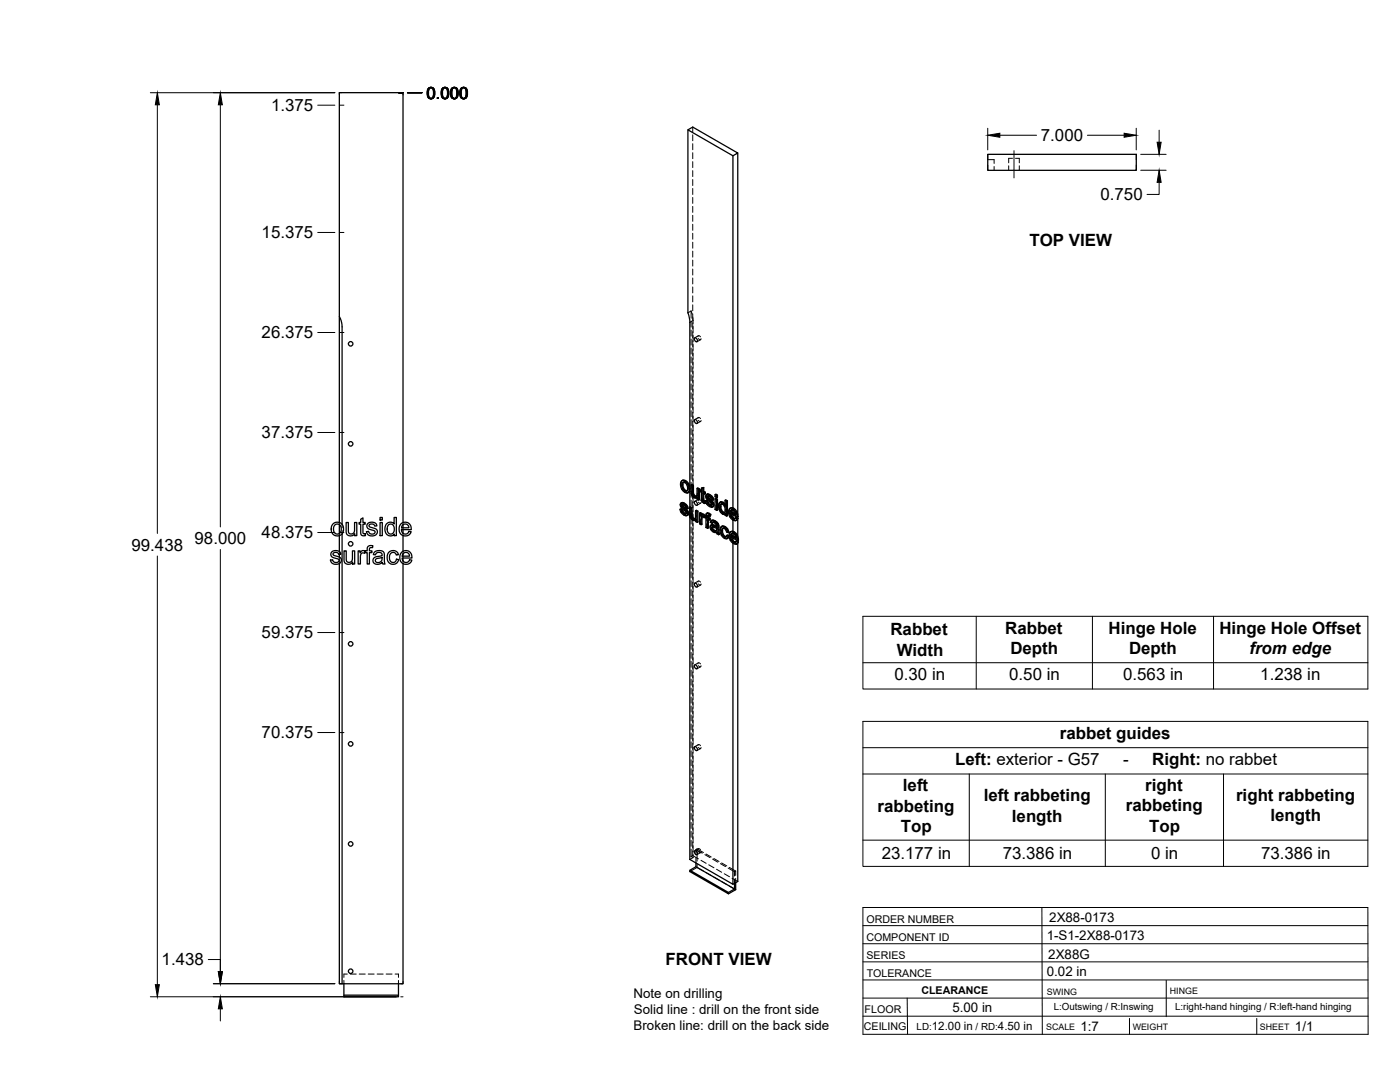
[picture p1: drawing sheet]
<svg xmlns="http://www.w3.org/2000/svg" width="559mm" height="432mm" viewBox="0 0 559 432" stroke-linecap="round" stroke-linejoin="round" font-family="sans-serif">
<!-- layer: Visible -->
<g fill="none" stroke="#000" stroke-width=".51">
<path d="M274.6 51.8l17.9 10.4v140.5M292.5 62.2l2-1.1-18-10.4-1.9 1.1v73l.8 3.9-.1 65.4M294.5 61.1v144.1M394.3 61.6h59.2v6.4h-59.2zM135.4 126.3v82.2M277.3 134.8a.93 .93 0 0 1 .9 .6 .93 .93 0 0 1-.2 1l-.8-.8zM277.3 167.4a.93 .93 0 0 1 .9 .6 .93 .93 0 0 1-.2 1l-.8-.8zM272.2 191.8l.6-.2 .9 .2zM272.2 191.8l-.5 .6-.1 .9 .5 1.9 1.5 1.4 .8 .1 .5-.3M272.3 193.6l.3 1.4M272.6 195l.3-.1 .8 .8-.3 .2zM272.8 192.5l-.2 .9"/>
<path d="M272.9 194.9l-.3-1.5-.3 .1 .2-.8 .5-.2 .9 .6 .5 1.4-.2 1.4h-.8M273.4 192l1 1a1.88 1.88 0 0 1 1 2M273.7 195.7l.5 .2M273.7 191.8l1.2 1.3M274.6 193.3l.5 1.9 .3-.2-.2 1.2M275.1 195.2l-.2 1.2 .3-.2-.6 .5M275.3 195.9v6.5M275.8 193.5l.7 .4 .3-.2v3.2M276.5 193.9v3.1l.3-.1 .3 .6M276.5 197.1l.3 .6 .3-.2 .5 .4M276.8 197.7l.4 .4h.9l-.3 .1M276.8 193.7l-.7-.4-.3 .2v2.9l.3 1.1 .8 1a.97 .97 0 0 0 1.4 .1v.6l.5 .4"/>
<path d="M277.2 198.1l.6 .1M278.2 194.9l.6 .4 .4-.2v4.3l-.4 .2v-4.3M278.3 198.6l-.3 .2M279.2 195.1l-.7-.4-.3 .2v2.6l-.4 .7M280 195.5l-.5 .1v.6l.5 .3v3.3l.9 1h.7l-.1-.7h-.6M280 194.8l.9-.2v1.5M280.6 194.8v1.5l.3-.2 .6 .3M280.6 196.3l.6 .3 .3-.2v.6l-.3 .2v-.6M280.6 199.7l.7 .2M280.7 200l.8 .1M280.9 194.6l-.9 .2v1.1l-.5-.3M280.9 197v2.6"/>
<path d="M281.2 197.2l-.6-.4v2.8l.5 .2M281.6 199.8l.6 .3M282.1 197.3l.7-.1 .6 .2M282.3 198.3l.1 .3 .3-.2 .2 .3M282.4 198.6l.2 .3 .3-.2 1.5 1.4M282.4 197.1l-.4 .3M282.5 197.4h.9l.7 .6M282.5 199.9l-.9-.1 .7 1.6 1.3 .9 .9-.1M282.6 198v.1M282.6 198.9l1.4 1.4 .4-.2 .4 .6M282.7 198.4l-.4-.3 1 .3 .6 1 .6 .2M282.8 197.2l-.9 .3-.2 .9 .3 .7 2 1.9-.2 .7"/>
<path d="M283.1 197.6l.7 .6 .3-.2 .5 .6M283.8 198.2l.5 .6 .3-.2 .2 .9-.3 .1-.2-.8M285.4 199l.3-.1 .7 .3-.4 .2zM285.4 197.4l.3-.2 .7 .4-.4 .2zM285.4 199v4.3l.6 .4M285.4 197.4v.8l.6 .4M286.4 199.2v4.3l-.4 .2v-4.3M286.4 197.6v.8l-.4 .2v-.8M289.4 199.7l.6 .3 .3-.1v5.9l-.3 .2v-6M290.3 199.9l-.6-.4-.3 .2v2.1l-.4-.7M133 209l1.7-.6 1.4 .5 .9 1.2v2.2l-.8 1.1-1.8 .5-1.5-.7-.7-1.6a2.9 2.9 0 0 1 .8-2.6zM133.5 209.6l1.2-.5 .7 .2 .5 .6 .3 1.7-.8 1.4-1.2 .1-.8-.6-.3-1.6z"/>
<path d="M135.4 209.4v3.5M135.4 213.8v6.3M136.5 213.1v179.5M137.3 219.8h.9v3a1.32 1.32 0 0 0 1.3 1.7 1.32 1.32 0 0 0 1.2-1.8v-2.9h.9v5.3h-.8v-.8a1.86 1.86 0 0 1-2.3 .9 1.86 1.86 0 0 1-1.2-2.1zM138.2 208.5h.8l.1 3.8a1.31 1.31 0 0 0 1.7 .7 1.31 1.31 0 0 0 .7-1.7v-2.8h.9v5.3h-.8v-.8a1.86 1.86 0 0 1-2.2 .8 1.86 1.86 0 0 1-1.2-2zM143 219.8h.7v.8a1.28 1.28 0 0 1 2.1-.6l.8-.2v-1.1a1.56 1.56 0 0 1 2.2-.9l-.1 .8a.81 .81 0 0 0-.9 0 .81 .81 0 0 0-.4 .8v.4h1.1v.7h-1.1v4.6h-.8v-4.6h-.8v-.4l-.3 .7-.8-.2-.7 .5-.2 4h-.8zM144 207.2l.9-.5v1.8h.9v.7h-.9v3.4l.2 .4h.7l.1 .8h-1.3l-.6-.7v-3.9h-.7v-.7h.7zM146.7 209l.9-.5 1.4-.1a1.53 1.53 0 0 1 1.4 1.5l-.8 .1a1.17 1.17 0 0 0-1.2-.9 1.17 1.17 0 0 0-1.1 .8l.4 .5 2.1 .5a1.6 1.6 0 0 1 .7 2.1 1.6 1.6 0 0 1-2 .9l-1.5-.4-.7-1.3 .9-.2 .4 .9 .5 .2 1.3-.2a.73 .73 0 0 0 .3-.9 .73 .73 0 0 0-.9-.4l-1.1-.3a1.41 1.41 0 0 1-1-2.3zM151.7 208.5h.9v5.3h-.9zM151.7 206.5h.9v1h-.9zM154.2 209.1l1.2-.7a1.86 1.86 0 0 1 1.9 .7v-2.6h.9v7.3h-.8v-.7a2.17 2.17 0 0 1-2.7 .5 2.17 2.17 0 0 1-1.1-2.5zM155 209.5l1.3-.3 .9 1v2l-.8 .9-1-.1-.7-.9-.1-1.5z"/>
<path d="M160 209.1a2.46 2.46 0 0 1 2.9-.4 2.46 2.46 0 0 1 1.2 2.7h-3.9l.3 1 .8 .7a1.46 1.46 0 0 0 1.9-1l.9 .1-.5 .9-.9 .7h-1.5l-1.2-.6-.7-1.7 .1-1.2zM160.7 209.5l.6-.3h1l.6 .6 .3 .8h-2.9zM160.9 208.5v-171.5h-25.5v89.3l.7 1.6 .4 2.5v78.8M160.9 209.4v1.2M160.9 211.4v1.4M160.9 213.7v6.3M271.4 203.2l.6 .3M271.9 200.7l.7-.1 .6 .2M272 203.5l.4-.2 .2 .9-.3 .1zM272.1 201.7l.7 .4M272.2 202l.2 .3 .4-.2 1.5 1.4M272.2 200.6l-.4 .2"/>
<path d="M272.3 204.3l.7 .6h.8M272.3 200.8h.9l.8 .6M272.4 203.3l-1-.1 .8 1.8 1.2 .7 .9-.1M272.4 202.3l1.5 1.4 .4-.2 .4 .7M272.5 201.4l-.1 .1M272.5 201.8l-.3-.3 1 .3 .5 1 .7 .3M272.6 204.2l.7 .6M272.6 200.6l-.9 .3-.2 .8 .4 .9 1.9 1.8-.2 .7M272.9 201l.7 .6 .4-.2 .5 .7M273 204.9l.6 .2M273.6 201.6l.5 .6 .4-.1 .2 .8-.3 .2-.3-.9M273.7 205.1h-.1"/>
<path d="M273.9 203.7l.4 .6 .4-.1 .1 .7M274.3 204.3l.2 .7 .3-.1-.2 .5M274.5 205l-.2 .6 .3-.2-.4 .4M275.2 202.4l.7 .4 .3-.2v3.2M275.3 206.1v136.9l17.2 9.9v-136.1M275.9 202.8v3.1l.3-.1 .3 .6M275.9 206l.3 .6 .3-.2 .4 .4M276.2 206.6l.4 .4h.9M276.2 202.6l-.7-.4-.3 .2v3l.3 1.2 .8 .8a.97 .97 0 0 0 1.4 .1M276.6 207l.6 .2M277.3 200.1a.93 .93 0 0 1 .9 .5 .93 .93 0 0 1-.2 1.1l-.8-.9zM277.5 207l-.3 .2"/>
<path d="M277.6 203.8l.7 .4 .3-.2v4.3l-.3 .2v-4.3M277.7 207.5v.7l.6 .3M277.7 207.5l-.2 .2M278.6 204l-.7-.4-.3 .2v2.7l-.4 .7M279.2 204.7l.6 .4 .3-.2v.5l.4-.2M279.8 205.1v.6l.7-.5 .4 .1M280 206.4l.2 2.8-.3 .2v-2.2M280.1 204.9l-.6-.3-.3 .1v4.3l.7 .4M280.2 205.3h.7l.6 .4M280.3 206.1v.1M280.6 205.4l.6 .5M281 206.6l-.8-.5-.2 .3 .3-.2-.1 .8"/>
<path d="M281.2 206.4l.6 .4v3.7l.6 .4M281.2 206.4v-.3l-.2 .5M281.2 200.3l.1 .7M281.2 206.5l-.2 .1M282.2 204.9h.9l.6 .4M282.2 200.1l.3-.2 .3 .8-.3 .2zM282.4 206.6l.7 .4 .3-.2v.6l-.3 .1v-.5M282.5 204.7l-.5 .2M282.5 200.9l.7 .6h.8M282.7 207.3v3.4l-.3 .2v-3.8l.7 .4M282.7 205.7v.7M282.8 205.1l.6 .4 .3-.2-.4 .8 .1-.6"/>
<path d="M282.8 200.7l.7 .7M283.1 204.9l-.6-.2-.5 .2-.2 1.3-.6-.3 .6-.1M283.2 201.5l.6 .2M283.3 206.1a.45 .45 0 0 0-.5-.5 .45 .45 0 0 0-.4 .6v.4l.3-.2 .7 .4M283.9 209.6l.7-.2 1.4 .5M283.9 201.7h-.1M284.1 210.7l.2 .6 .3-.2 .6 .5M284.1 200.3l.4 .6 .3-.2 .2 .8M284.2 210.4l-.1 .3 .3-.2 .2 .6M284.2 209.4l-.5 .2M284.3 211.3l.5 .5h1h-1M284.3 210.3l-.1 .1"/>
<path d="M284.4 207.7l.8 .4 .3-.2 .8 .6M284.4 210.3l.6 .2a.79 .79 0 0 1 .9 .2 .79 .79 0 0 1 0 1l-.4 .3M284.4 210.3l-.2 .1M284.4 210.3v.2M284.5 200.9l.2 .7 .3-.1-.2 .5M284.5 208.4l-.4 .5 .2-.4 .5-.1 1.1 1a.43 .43 0 0 1 .1 .6 .43 .43 0 0 1-.7 0l-1-.4M284.6 209.4l-1 .3-.2 1 .7 1.1 1.1 .7a.62 .62 0 0 1 1 .5l.6 .4M284.7 201.6l-.2 .6 .3-.2-.5 .4M284.7 207.6l-.8 .2M285.2 208.1l.8 .5 .3-.1 .4 .5M285.5 207.9l-.8-.3-.9 .3-.3 .5 .6 .5M286 208.6l.4 .6 .3-.2 .2 .7"/>
<path d="M286.4 209.2l.2 .6 .3-.1 .1 2.9M286.6 209.8l.1 2.9 .3-.1 .1 .6-.3 .2-.1-.6M287.4 202.4l.3 1.4M287.5 200.4h1.2l.6 .6M287.7 201.3h.7l.7 .8 .3 1.1-.2 1.4M287.7 201.3l-.3 1.1 .4-.2 .3 1.4M287.7 203.8l.4-.2 .7 .8-.4 .2zM287.8 201.2l-.1 .1M287.8 200.3l-.5 .2M288 201.1l-.2 1.1M288.1 212v.1a1.2 1.2 0 0 0 .8 1.4l.5 .5M288.2 210.1l.9 .2 .3-.2 1 1"/>
<path d="M288.4 213.4l.7 .8h.8M288.4 200.6l.6 .5h.4M288.4 204.6h.8M288.5 209.9l-.6 .3M288.6 210.8l-.2 1M288.7 200.4l-.7-.2-.9 .5-.3 1 .1 1.1 1.1 2 .8 .5 .6-.2v.5l.6 .4M288.8 204.4l.4 .1M289.1 210.3l.8 .6a1.43 1.43 0 0 1 1 1.5l-.3 .1-.5-1.3M289.4 210.1l-.9-.2-.7 .3-.3 .7v1.4l.9 2 1 .6 .7 .1M289.4 205.1l-.2 .2M290 213.7l.7 .4M290.6 212.5l-.6-.2-.7-1.3-.9-.2-.3 1.2 .3-.2 .3 1.4"/>
<path d="M290.7 214.1l.3-.1-.3 .6-.6 .4zM291 214l-.6-.5-.7 .8-.6-.1M291.3 202.9h1a1.84 1.84 0 0 1 1.8 1.2M291.5 212.3l.8-.1a1.99 1.99 0 0 1 2 1.3M291.7 213.6l2.1 1.2-.5-1.3-.9-.6h-.4l-.3 .7 .3-.2 1.7 1M291.8 206.1l.8 .8h.8M291.8 205l.3 .9M292 203.5l-.2 .6M292 214.4l.3 .9M292 215.5l.8 .8h.8M292.2 212.9l-.2 .5M292.5 203l1 1a1.94 1.94 0 0 1 1.1 2.1"/>
<path d="M292.5 203.6l.8 .9 .3 1-2.1-1.2M292.5 203.6h-.7l-.3 .7 .3-.2 1.7 1M292.5 203.6v.9M292.5 205.5v1M292.5 207.5v4.5M292.5 212.9v.9M292.5 214.7v1M292.6 206.9l.6 .2M292.7 212.4l1.1 1a1.97 1.97 0 0 1 .9 2M292.8 216.3l.5 .2M292.9 202.8l-.9-.2-.7 .3-.5 1.1 .5 2.2 1.3 1.3M293.1 212.2l-.9-.2-.9 .5-.3 1.5 .3 1.2 .7 1.1 1.2 .8 .6 .1 .9-.9"/>
<path d="M293.3 207l-.1 .1M293.5 216.4l-.2 .1M293.6 206.6l.6 .5M293.8 204.3l.4 1.9 .4-.1-.4 .1M293.8 216l.6 .5M293.9 213.7l.5 1.9 .3-.2-.3 .2M294.2 206.4l-2.8-1.6 .4 1.3 .3-.2 .8 .9M294.4 215.8l-2.8-1.6 .4 1.3 .3-.2 .8 .8M294.5 216.8v135l-2 1.1M294.5 206.3v.6M294.5 207.1v6.9M294.5 215.8v.3"/>
<path d="M294.5 206.9l-.7 .8M294.5 206.9l-.9 .9-1-.3M294.5 206.9l-.6-.5-.7 .7M294.7 216.3l-.7 .8M294.7 216.3l-.6-.5-.8 .7M132.4 220.2l1.2-.5 1.1 .1a1.53 1.53 0 0 1 1.4 1.4l-.9 .1a1.17 1.17 0 0 0-1.1-.9 1.17 1.17 0 0 0-1.2 .9l.3 .3 2.8 1.1a1.85 1.85 0 0 1-.4 2.2 1.85 1.85 0 0 1-2.2 .2l-1.1-.6-.4-1 .9-.1 .3 .7 .7 .4 1.2-.2a.81 .81 0 0 0 .2-1.1 .81 .81 0 0 0-1-.3l-1.2-.4a1.35 1.35 0 0 1-.6-2.3zM135.4 224.9v167.7h1.1M135.4 221.3v1M149.5 220.3l.7-.4 1.2-.2 1.7 .6 .3 .6 .3 4.2h-.9l-.2-.6-1.3 .6-1.2 .1-.8-.4-.4-.7a1.74 1.74 0 0 1 2-2l.6-.1a.77 .77 0 0 0 1-.8 .77 .77 0 0 0-1-.7l-1.2 .2-.4 .7-.9-.1zM150 223.2l2.5-.7a1.62 1.62 0 0 1-.6 1.7 1.62 1.62 0 0 1-1.9 0l-.2-.5zM155.2 220.4l1.2-.6h1.4l.8 .7 .4 .9-.8 .1a1.44 1.44 0 0 0-1.9-.9 1.44 1.44 0 0 0-.9 1.9l.4 1.4 .7 .5 1.1-.1 .6-1.1 .9 .1-.5 1.2a2.49 2.49 0 0 1-3.2 .2 2.49 2.49 0 0 1-.8-3.2zM160.3 220.5a2.46 2.46 0 0 1 2.9-.5 2.46 2.46 0 0 1 1.2 2.7h-3.9l.2 .9 .8 .8a1.43 1.43 0 0 0 2-1l.9 .1-.5 .9-.9 .7h-1.7l-1-.6-.6-.9-.1-1.1 .1-1z"/>
<path d="M160.9 224.9v167.7h-24.4M160.9 221v1M160.9 222.7v1.1M161 220.9l.5-.4h1.1l.6 .5 .3 1h-3zM277.3 232.7a.93 .93 0 0 1 .9 .6 .93 .93 0 0 1-.2 1l-.8-.9zM277.3 265.3a.93 .93 0 0 1 .9 .6 .93 .93 0 0 1-.2 1l-.8-.8zM277.3 298a.93 .93 0 0 1 .9 .5 .93 .93 0 0 1-.2 1.1l-.8-.9zM277.3 339.5a.93 .93 0 0 1 .9 .6 .93 .93 0 0 1-.2 1l-.8-.9zM277.8 344.4v1.5l-2.4 1.4v.5l15.4 8.9v-.5l-15.4-8.9M277.8 345.9l15.4 8.9-2.4 1.4M293.2 352.5v2.3M293.6 352.3v2.7l-2.8 1.7"/>
<path d="M137.3 392.6v5.2h21.7v-.6h-21.7M159 392.6v4.6"/>
<circle cx="140" cy="137.2" r=".9"/>
<circle cx="140" cy="177.1" r=".9"/>
<circle cx="140" cy="217" r=".9"/>
<circle cx="140" cy="257" r=".9"/>
<circle cx="140" cy="296.9" r=".9"/>
<circle cx="140" cy="336.8" r=".9"/>
<circle cx="140" cy="387.6" r=".9"/>
</g>
<!-- layer: Hidden -->
<g fill="none" stroke="#000" stroke-width=".4">
<path d="M276.5 50.7v1.9M276.5 53.8v2.4M276.5 57.4v2.4M276.5 60.9v2.4M276.5 64.5v2.4M276.5 68.1v2.4M276.5 71.6v2.4M276.5 75.2v2.4M276.5 78.8v2.4M394.3 63.7h2.5v1.5M396.8 66.4v1.6M402.6 66.2v1.8"/>
<path d="M404.1 63.2h-1.5v1.8M405.3 63.2h1.5v1.8M406.8 66.2v1.8M276.5 82.4v2.4M276.5 85.9v2.4M276.5 89.5v2.4M276.5 93.1v2.4M276.5 96.7v2.3M276.5 100.2v2.4M276.5 103.8v2.4M276.5 107.4v2.3M276.5 111v2.3"/>
<path d="M276.5 114.5v2.4M276.5 118.1v2.4M275.8 124.1l.5 1.3M275.8 124.1v2.9M275.8 128.2v2.4M275.8 131.8v2.3M275.8 135.3v2.4M275.8 138.9v2.4M275.8 124.1l-1.2 .7M276.5 126.6l.1 2.5M276.5 121.7v2.3M276.5 125.2v2.4"/>
<path d="M276.5 128.8v2.4M276.5 132.4v2.4M276.5 136v2.3M276.5 139.5v2.4M276.6 130.3v2.4M276.6 133.9v2.4M276.6 137.5v2.3M278.6 134.4l.3-.5 .7 .5M278.7 134l-1.4 .8M278.8 135.1l.6 .5 .4-.5M279.6 135.6l-1.4 .8M275.8 142.5v2.3"/>
<path d="M275.8 146.1v2.3M275.8 149.6v2.4M275.8 153.2v2.4M275.8 156.8v2.3M276.5 143.1v2.4M276.5 146.7v2.4M276.5 150.2v2.4M276.5 153.8v2.4M276.5 157.4v2.4M276.6 141v2.4M276.6 144.6v2.4M276.6 148.2v2.4"/>
<path d="M276.6 151.7v2.4M276.6 155.3v2.4M276.6 158.9v2.4M275.8 160.3v2.4M275.8 163.9v2.4M275.8 167.5v2.4M275.8 171v2.4M275.8 174.6v2.4M275.8 178.2v2.4M276.5 161v2.3M276.5 164.5v2.4M276.5 168.1v2.4"/>
<path d="M276.5 171.7v2.4M276.5 175.2v2.4M276.5 178.8v2.4M276.6 162.5v2.3M276.6 166v2.4M276.6 169.6v2.4M276.6 173.2v2.4M276.6 176.7v2.4M278.6 167l.3-.4 .7 .5M278.7 166.6l-1.4 .8M278.8 167.7l.6 .5 .4-.4M279.6 168.2l-1.4 .8"/>
<path d="M271.9 193.1l.5 1.9-.3 .2M272.4 195l1.3 1.3-.3 .2M272.5 191.6l-.9 1.7M272.8 192.5l-.2 .1M272.9 192.4h.8l-.3 .2M273.7 192.4l.8 .9-.3 .2M273.7 196.3l.9 .3-.3 .1M274.5 195.7l-.3 .2M274.5 193.3l.3 1.4-.4 .2M274.8 194.7l-.1 .7-.5 .5M274.9 196.5l-.3 .1M275.3 194.1v1.8"/>
<path d="M275.8 181.8v2.4M275.8 185.3v2.4M275.8 188.9v2.4M275.8 192.5v2.4M275.8 196v2.4M275.8 199.6v2.4M276.1 193.3l.1 3.4-.3 .2M276.2 196.7l.2 .7-.3 .1M276.4 197.4l.4 .6-.3 .1M276.5 182.4v2.4M276.5 185.9v2.4M276.5 189.5v2.4"/>
<path d="M276.5 193.1v2.4M276.5 196.7v2.4M276.6 180.3v2.4M276.6 183.9v2.4M276.6 187.5v2.3M276.6 191v2.4M276.6 194.6v2.4M276.6 198.2v2.4M276.8 198l.6 .5-.3 .1M277.4 198.5l.7 .2 .5-.3-.3 .2M278.1 198.1h.1M278.3 198l-.4 .2"/>
<path d="M278.4 198.6h-.1M278.4 197.8l-.3 .3M278.5 194.7v2.8l-.4 .5M278.6 199.7l.3-.5 .7 .5M278.6 198.4v.7l-.3 .1M278.6 199.1l.6 .3M278.7 199.3l-1.4 .8M279.8 196l.5 .3-.3 .2M279.8 195.4v.6l-.3 .2M280 195.5l.3 .2M280.3 196.3l.1 3.3-.4 .2M280.3 194.6v1.1l-.3 .2"/>
<path d="M280.4 199.6l.2 .5-.3 .2M280.6 196.8l.3-.2v.4M280.9 196.6l.6 .4M281.9 199.7l.5 1.3-.3 .1M282 197.8l.2 .7-.4 .2M282.1 197.4l-.4 .6M282.2 198.5l.4 .6-.4 .2M282.3 197.2l-.5 .4M282.5 198l.3-.2-.2 .2M282.6 199.1l1.6 1.6-.4 .2M282.7 197.9l-.3 .1M282.8 197.8l.6 .2-.3 .2"/>
<path d="M283.4 198l.6 .5-.3 .2M284 198.5l.2 .7-.3 .2M284.2 199.2l.6 .3M285.7 197.2v.9l-.3 .1M285.7 198.9v1.5M285.7 198.1l.7 .3M289.7 199.5v2.1l-.3 .2M135.4 208.5v.9M135.4 212.9v.9M136.5 209.2v1.4M136.5 211.8v1.3M160.9 208.5v.9"/>
<path d="M160.9 210.6v.8M160.9 212.8v.9M160.9 220v1M271.7 203.1l.5 1.3-.3 .2M271.8 201.3l.2 .6-.3 .2M271.9 200.8l-.4 .6M272 201.9l.4 .6-.3 .2M272.1 200.6l-.5 .4M272.2 204.4l1.1 1-.3 .1M272.3 201.4l.3-.2-.1 .2M272.4 202.5l1.6 1.6-.3 .2M272.6 201.3l-.4 .1"/>
<path d="M272.6 201.2l.6 .2-.3 .2M273.2 201.4l.6 .6-.3 .1M273.3 205.4l.8 .2-.3 .2M273.8 204.9h.2M273.8 202l.3 .6-.4 .2M274 204.1l.2 .5-.3 .1M274 204.9l-.3 .2 .3-.2M274.1 202.6l.6 .3M274.2 204.6l-.2 .3M274.5 205.6h-.4M275.3 202.4v1.2M275.3 204.8v1.3"/>
<path d="M275.5 202.2l.1 3.4-.3 .2M275.6 205.6l.2 .7-.3 .2M275.8 206.3l.4 .6-.3 .2M275.8 203.2v2.4M275.8 206.8v2.3M275.8 210.3v2.4M275.8 213.9v2.4M275.8 217.5v2.4M276.2 206.9l.6 .5-.3 .2M276.5 200.2v2.4M276.5 203.8v2.4M276.5 207.4v2.4"/>
<path d="M276.5 211v2.3M276.5 214.5v2.4M276.5 218.1v2.4M276.6 201.7v2.4M276.6 205.3v2.4M276.6 208.9v2.4M276.6 212.5v2.3M276.6 216v2.4M276.6 219.6v2.4M276.8 207.4l.7 .2 .5-.3-.2 .2M277.5 207h.1M277.7 206.9l-.4 .2"/>
<path d="M277.8 206.7l-.3 .3M277.9 203.6v2.8l-.4 .5M278 207.3v.7l-.3 .2M278 208l.6 .3M278.8 200.4l.6 .5 .4-.5M279.5 207.3v1.6l-.3 .1M279.5 208.9l.7 .3M279.5 204.6v1.5M279.6 200.8l-1.4 .9M280.1 206.1l.8-.1-.3 .2M280.1 205.4v.1M280.3 206.1l.2-.2-.3 .2"/>
<path d="M280.4 205.2l-.6 .5M280.6 200.1l.6 .5-.4 .1M280.9 206l.4 .4M281.2 200.6l.4 .2M281.2 206.1l.3-.2-.2 .5M281.5 205.7v.1M281.5 206.3l.6 .3-.3 .2M281.5 205.9l-.2 .5M281.5 205.7l-.3 .3M281.8 205.8l.3 .2M282.1 209v1.3l-.3 .2M282.1 210.3l.6 .4"/>
<path d="M282.1 206.6v1.3M282.2 205l-.1 1-.3 .2M282.3 204.7l-.5 .4M282.4 201l1.1 1-.3 .1M282.4 207.1l.3-.2v.4M282.5 205.7l.4-.2-.2 .2M282.7 206.9l.7 .5M282.9 205.5l.4 .1-.4 .2M283.3 205.6l.3 .3M283.5 202l.8 .2-.3 .2M283.7 210.1l.4 1.1-.4 .2M283.8 209.6l-.4 .7"/>
<path d="M283.8 208.2l.7 .5M284 201.5h.1M284 209.4l-.5 .4M284.1 211.2l.9 .9-.3 .2M284.1 207.7l-.6 .7M284.2 200.7l.1 .5-.3 .1M284.2 201.5l-.3 .2 .2-.2M284.2 207.6l-.4 .3M284.3 201.2l-.2 .3M284.4 208.4l.4-.2-.3 .2M284.5 210.2l.2-.1zM284.5 210.2l-.2 .1"/>
<path d="M284.6 210.1l-.4 .2M284.6 202.2h-.3M284.7 210.1l1.6 .5-.3 .2M284.8 208.2l.6 .2-.3 .2M285 212.1l.7 .2-.3 .2M285.4 208.4l.7 .7-.3 .2M285.7 212.3l.7-.1-.4 .2M285.7 201.6v1.6l-.3 .1M285.7 203.2l.7 .3M286 209.9l.3 .1M286 211.7l-.3 .2M286.1 209.1l.2 .7-.3 .2"/>
<path d="M286.2 211.5l-.4 .3M286.3 210.6l-.1 .9-.3 .2M286.3 209.8l-.3 .4M286.4 212.2l.1 .7-.3 .1M286.5 212.9l.6 .3M287.1 201.8l.2 1.3-.3 .2M287.3 200.7l-.2 1.1-.3 .2M287.3 203.1l.6 1.1-.3 .2M287.6 200.3l-.6 .6M287.7 211.4l.5 1.9-.3 .2M287.9 204.2l.8 .8-.3 .1M287.9 210.3l-.2 1.1-.3 .2"/>
<path d="M288 201.1h.7l-.3 .2M288 201.1l-.2 .1M288 201.1h.1M288.1 201l-.3 .2M288.2 213.3l1.2 1.3-.3 .2M288.2 210l-.6 .5M288.6 210.8l-.2 .1M288.7 210.7l.8 .1-.4 .1M288.7 205l.7 .1 .4-.2-.4 .2M288.7 201.1l.8 .8-.4 .2M289.4 201.1l.3 .5M289.4 214.6l1.1 .2"/>
<path d="M289.5 210.8l.5 .5-.3 .2M289.5 201.9l.3 1.5-.4 .2M289.5 205.1h-.1M289.8 203.4l-.1 .7-.5 .4 .3-.1M289.8 204.9v.6l-.4 .1M289.8 205.5l.5 .3M290 211.3l.3 .8-.3 .2M290 214.1l-.1 .1M290.3 212.1l.6 .3M290.4 213.5l-.7 .8M291.1 204.1l.5 1.9-.3 .2M291.3 213.5l.5 1.9-.3 .2"/>
<path d="M291.4 204.8l.4-.1v.3M291.6 206l1.3 1.4-.3 .1-.1-1M291.6 202.7l-.8 1.6M291.6 214.2l.4-.2v.4M291.8 204.7l2.7 1.5M291.8 215.4l1.3 1.3-.3 .2M291.8 212.1l-.5 1.4-.3 .2M292 214l2.7 1.6M292 203.5l-.2 .1M292.2 212.9h-.2M292.3 212.7l.8 .1-.4 .2M292.5 202.7v.9l.4-.1-.8-.1"/>
<path d="M292.5 204.5v1M292.5 212v.9M292.5 213.8v.9M292.5 215.7v1.1M292.9 203.5l.7 .8-.3 .2M292.9 207.4l1.1 .2-.4 .2M293.1 212.8l.7 .9-.3 .2M293.1 216.7l1.1 .3-.4 .2M293.5 206.9h-.1M293.5 206.9l-.2 .1M293.5 205.1l.4 .2M293.6 206.8l-.4 .2"/>
<path d="M293.6 204.3l.3 1-.3 .2M293.7 216.3h-.1M293.7 216.3l-.2 .1M293.7 214.4l.4 .3M293.8 216.2l-.3 .2M293.8 213.7l.3 1-.3 .1M293.9 206.4l-.4 .5M294.1 215.8l-.4 .5M294.1 207.5l-.1 .1M294.3 216.9l-.1 .1M294.5 205.2v1.1M294.5 206.9v.2"/>
<path d="M294.5 214v1.8M294.5 216.1v.7M135.4 220.1v1.2M135.4 222.3v2.6M160.9 222v.7M160.9 223.8v1.1M275.8 221v2.4M275.8 224.6v2.4M275.8 228.2v2.4M275.8 231.8v2.3M275.8 235.3v2.4M275.8 238.9v2.4"/>
<path d="M276.5 221.7v2.3M276.5 225.3v2.3M276.5 228.8v2.4M276.5 232.4v2.4M276.5 236v2.4M276.5 239.5v2.4M276.6 223.2v2.4M276.6 226.8v2.3M276.6 230.3v2.4M276.6 233.9v2.4M276.6 237.5v2.3M278.6 232.3l.3-.5 .7 .5"/>
<path d="M278.7 231.9l-1.4 .8M278.8 233l.6 .5 .4-.5M279.6 233.5l-1.4 .8M275.8 242.5v2.4M275.8 246.1v2.3M275.8 249.6v2.4M275.8 253.2v2.4M275.8 256.8v2.3M276.5 243.1v2.4M276.5 246.7v2.4M276.5 250.3v2.3M276.5 253.8v2.4"/>
<path d="M276.5 257.4v2.4M276.6 241v2.4M276.6 244.6v2.4M276.6 248.2v2.4M276.6 251.8v2.3M276.6 255.3v2.4M276.6 258.9v2.4M275.8 260.4v2.3M275.8 263.9v2.4M275.8 267.5v2.4M275.8 271.1v2.3M275.8 274.6v2.4"/>
<path d="M275.8 278.2v2.4M276.5 261v2.4M276.5 264.5v2.4M276.5 268.1v2.4M276.5 271.7v2.4M276.5 275.3v2.3M276.5 278.8v2.4M276.6 262.5v2.4M276.6 266v2.4M276.6 269.6v2.4M276.6 273.2v2.4M276.6 276.8v2.3"/>
<path d="M278.6 264.9l.3-.4 .7 .5M278.7 264.5l-1.4 .8M278.8 265.6l.6 .5 .4-.4M279.6 266.1l-1.4 .8M275.8 281.8v2.4M275.8 285.3v2.4M275.8 288.9v2.4M275.8 292.5v2.4M275.8 296.1v2.4M275.8 299.6v2.4M276.5 282.4v2.4M276.5 286v2.4"/>
<path d="M276.5 289.5v2.4M276.5 293.1v2.4M276.5 296.7v2.4M276.6 280.3v2.4M276.6 283.9v2.4M276.6 287.5v2.4M276.6 291v2.4M276.6 294.6v2.4M276.6 298.2v2.4M278.6 297.6l.3-.5 .7 .5M278.7 297.2l-1.4 .8M278.8 298.3l.6 .5 .4-.5"/>
<path d="M279.6 298.7l-1.4 .9M275.8 303.2v2.4M275.8 306.8v2.4M275.8 310.3v2.4M275.8 313.9v2.4M275.8 317.5v2.4M276.5 300.3v2.3M276.5 303.8v2.4M276.5 307.4v2.4M276.5 311v2.4M276.5 314.6v2.3M276.5 318.1v2.4"/>
<path d="M276.6 301.8v2.3M276.6 305.3v2.4M276.6 308.9v2.4M276.6 312.5v2.4M276.6 316.1v2.3M276.6 319.6v2.4M275.8 321.1v2.3M275.8 324.6v2.4M275.8 328.2v2.4M275.8 331.8v2.4M275.8 335.4v2.3M275.8 338.9v2.9"/>
<path d="M276.5 321.7v2.4M276.5 325.3v2.3M276.5 328.8v2.4M276.5 332.4v2.4M276.5 336v2.4M276.5 339.6v1.8M276.6 323.2v2.4M276.6 326.8v2.3M276.6 330.3v2.4M276.6 333.9v2.4M276.6 337.5v2.4M277.8 339l2.5 1.5"/>
<path d="M278.2 338.8l2.6 1.4M278.6 339.1l.3-.5 .7 .5M278.7 338.7l-1.4 .8M278.8 339.8l.6 .5 .4-.4M275.8 341.8l.8 .5M276.5 341.4l-.7 .4M276.5 341.4l2.3 1.4M276.6 341.1v1.2M276.6 342.3l-1.3 .7M277.8 342.3v2.1M278.2 340.1v-1.3l-.4 .2v2.1M278.2 346.2l-2.8 1.6"/>
<path d="M278.2 341.3v2.4M278.2 344.8v1.4M278.2 346.2l2.6 1.4M279.6 340.3l-1.4 .8M279.8 343.3l2.1 1.2M281.3 341.1l2.1 1.2M281.8 340.8l2.1 1.2M281.8 348.2l2.1 1.2M282.9 345.1l2.1 1.2M284.4 342.9l2.1 1.2M284.9 342.6l2.1 1.2M284.9 350l2.1 1.2"/>
<path d="M286 346.9l2.1 1.2M287.5 344.7l2.1 1.1M288 344.4l2.1 1.2M288 351.8l2.1 1.2M289.1 348.7l2.1 1.2M290.6 346.4l2.6 1.5 .4-.3M291.1 346.2l2.5 1.4M291.1 353.6l2.5 1.4M292.2 350.5l2.3 1.3M293.2 347.9v1.7M293.2 350.8v1.7M293.6 347.6v1.8"/>
<path d="M293.6 350.5v1.8M137.3 391.3v1.3M138.6 388.7h-1.3v1.4M139.8 388.7h2.4M143.4 388.7h2.4M147 388.7h2.4M150.5 388.7h2.4M154.1 388.7h2.4M157.7 388.7h1.3v1.4M159 391.3v1.3"/>
</g>
<!-- layer: Reference -->
<g fill="none" stroke="#000" stroke-width=".4">
<path d="M136.4 37h-1v.9M159 37h1.9M160 37h.9v.9M135.4 42h1.9M394.3 61.6v2.1M394.3 65.8v2.2M453.5 61.6v2.1M453.5 65.8v2.2M135.4 92.8h1.9M135.4 132.7h1.9M135.4 172.6h1.9M135.4 212.5h1.9"/>
<path d="M135.4 252.4h1.9M135.4 292.4h1.9M135.4 391.7v.9h1M160 397.8h.9M160.9 391.7v.9h-.9"/>
</g>
<!-- layer: Hidden Narrow -->
<path d="M276.6 127.9l-1.3 .8M276.1 196l-.3 .2M278.5 197l-.3 .2M280.3 198.8l-.3 .1M273.3 203.5l-.3 .1M275.5 204.9l-.3 .2M277.9 205.9l-.3 .2M282.1 205.6l-.3 .1M283.5 200l-.3 .2M285.3 210.3l-.3 .2M286.3 210.9l-.3 .1" fill="none" stroke="#000" stroke-width=".4"/>
<!-- layer: Visible Narrow -->
<path d="M276.8 196.1l-.3 .2M280.9 199.2l-.3 .1M283.5 199.2l-.3 .2M273.3 202.6l-.3 .2M276.2 205l-.3 .2M282.7 206l-.3 .2M285.2 209.6l-.3 .2M287 210.3l-.4 .2M287 211.3l-.4 .2" fill="none" stroke="#000" stroke-width=".4"/>
<!-- layer: Titleblock -->
<path d="M344.4 362.2h201.6l.1 50.6h-201.7zM344.4 376.6h201.6M344.4 369.4h201.6M415.9 362.2l.1 50.6M344.4 383.9h201.6M344.4 398.3h201.6M344.4 391.1h201.6M362.1 398.3l.1 14.4M465.5 391.3v14.4M344.4 405.5h201.7M450.8 406.4v6.4M501.6 406.4v6.4" fill="none" stroke="#000" stroke-width=".4"/>
<!-- layer: Custom Tables -->
<path d="M344.4 246h201.6v29h-201.6zM389.7 246v29M436 246v29M484.4 246v29M344.4 264.5h201.6M344.4 287.9h201.6v57.9h-201.6zM344.4 298.4h201.6M344.4 308.9h201.6M386.9 308.9v36.9M441.2 308.9v36.9M488.4 308.9v36.9M344.4 335.3h201.6" fill="none" stroke="#000" stroke-width=".4"/>
<!-- layer: FD_Dimensions -->
<g fill="none" stroke="#000" stroke-width=".4">
<path d="M60 37h73.7M162.6 37h5.8M62.8 41.8v171.1M87.9 41.8v168.5M126.8 42h6.9M394.3 51.2v8.6M399.1 54h14.6M434 54h14.7M453.5 51.2v8.6M462.7 51.9v4.9M455.3 61.6h10.2M455.3 67.9h10.2"/>
<path d="M462.7 72.8v4.8h-4.9M126.8 92.8h6.9M126.8 132.7h6.9M126.8 172.6h6.9M87.9 219.3v168.5M126.8 212.5h6.9M62.8 221.9v171.1M126.8 252.4h6.9M126.8 292.3h6.9M60 397.8h98.2M83.1 382.9h4.8M85.2 392.6h48.5"/>
<path d="M87.9 402.6v4.8"/>
</g>
<path d="M62.8 37l.8 4.8h-1.6zM87.9 37l.9 4.8h-1.7zM394.3 54l4.8-.8v1.6zM448.7 53.2l4.8 .8-4.8 .8zM461.9 56.8h1.6l-.8 4.8zM462.7 67.9l.8 4.9h-1.6zM62 393h1.6l-.8 4.8zM87.1 387.8h1.7l-.9 4.8zM87.9 397.8l.9 4.8h-1.7z" fill="#000" stroke="#000" stroke-width=".4"/>
<!-- layer: Smart Centers -->
<path d="M404.7 60.1v10.9" fill="none" stroke="#000" stroke-width=".4"/>
<g font-size="6.7">
<text x="170.2" y="39.4">0.000</text>
<text x="108.2" y="44.3">1.375</text>
<text x="415.5" y="56.3">7.000</text>
<text x="439.3" y="80">0.750</text>
<text x="104.4" y="95.1">15.375</text>
<text x="410.9" y="98.2">TOP VIEW</text>
<text x="104.4" y="135.1">26.375</text>
<text x="104.4" y="175">37.375</text>
<text x="104.4" y="214.9">48.375</text>
<text x="52.5" y="219.8">99.438</text>
<text x="77.7" y="217.1">98.000</text>
<text x="104.4" y="254.8">59.375</text>
<text x="355.4" y="253.6">Rabbet</text>
<text x="401.2" y="252.9">Rabbet</text>
<text x="442.5" y="252.9">Hinge Hole</text>
<text x="486.7" y="252.9">Hinge Hole Offset</text>
<text x="357.9" y="261.6">Width</text>
<text x="403.3" y="261">Depth</text>
<text x="450.6" y="261">Depth</text>
<text x="498.7" y="261">from edge</text>
<text x="357" y="271.4">0.30 in</text>
<text x="402.8" y="271.4">0.50 in</text>
<text x="448.3" y="271.4">0.563 in</text>
<text x="503" y="271.4">1.238 in</text>
<text x="104.4" y="294.7">70.375</text>
<text x="423" y="294.8">rabbet guides</text>
<text x="381.2" y="305.4">Left: exterior - G57</text>
<text x="448.3" y="305.4">-</text>
<text x="459.9" y="305.4">Right: no rabbet</text>
<text x="360.4" y="315.8">left</text>
<text x="457.1" y="315.8">right</text>
<text x="350.3" y="323.9">rabbeting</text>
<text x="392.7" y="319.8">left rabbeting</text>
<text x="449.4" y="323.8">rabbeting</text>
<text x="493.4" y="319.8">right rabbeting</text>
<text x="403.9" y="327.9">length</text>
<text x="507" y="327.8">length</text>
<text x="359.5" y="331.9">Top</text>
<text x="458.6" y="331.9">Top</text>
<text x="351.9" y="342.9">23.177 in</text>
<text x="400.2" y="342.9">73.386 in</text>
<text x="459.4" y="342.9">0 in</text>
<text x="503.4" y="342.9">73.386 in</text>
<text x="64.5" y="385.3">1.438</text>
<text x="265.7" y="385.2">FRONT VIEW</text>
</g>
<g font-size="5.3">
<text x="418.8" y="368">2X88-0173</text>
<text x="417.8" y="375.1">1-S1-2X88-0173</text>
<text x="418.4" y="382.6">2X88G</text>
<text x="417.8" y="389.5">0.02 in</text>
<text x="252.9" y="398.4">Note on drilling</text>
<text x="253" y="404.9">Solid line : drill on the front side</text>
<text x="380.1" y="404">5.00 in</text>
<text x="252.9" y="411.2">Broken line: drill on the back side</text>
<text x="431.3" y="411.5">1:7</text>
<text x="516.9" y="411.5">1/1</text>
</g>
<g font-size="4.6">
<text x="371.9" y="411.2">12.00 in</text>
<text x="398.3" y="411.2">4.50 in</text>
</g>
<g font-size="4.3">
<text x="345.8" y="368.4">ORDER NUMBER</text>
<text x="345.8" y="375.5">COMPONENT ID</text>
<text x="345.8" y="382.7">SERIES</text>
<text x="345.9" y="389.9">TOLERANCE</text>
<text x="367.7" y="396.7">CLEARANCE</text>
<text x="345.1" y="404.3">FLOOR</text>
<text x="344.8" y="411.1">CEILING</text>
</g>
<g font-size="3.9">
<text x="420.6" y="403.1">L:Outswing / R:Inswing</text>
<text x="469" y="403.1">L:right-hand hinging / R:left-hand hinging</text>
<text x="365.9" y="411.2">LD:</text>
<text x="389.4" y="411.2">/ RD:</text>
</g>
<g font-size="3.5">
<text x="417.9" y="397">SWING</text>
<text x="466.9" y="396.9">HINGE</text>
<text x="417.5" y="410.9">SCALE</text>
<text x="452.1" y="410.9">WEIGHT</text>
<text x="502.9" y="410.9">SHEET</text>
</g>
</svg>
